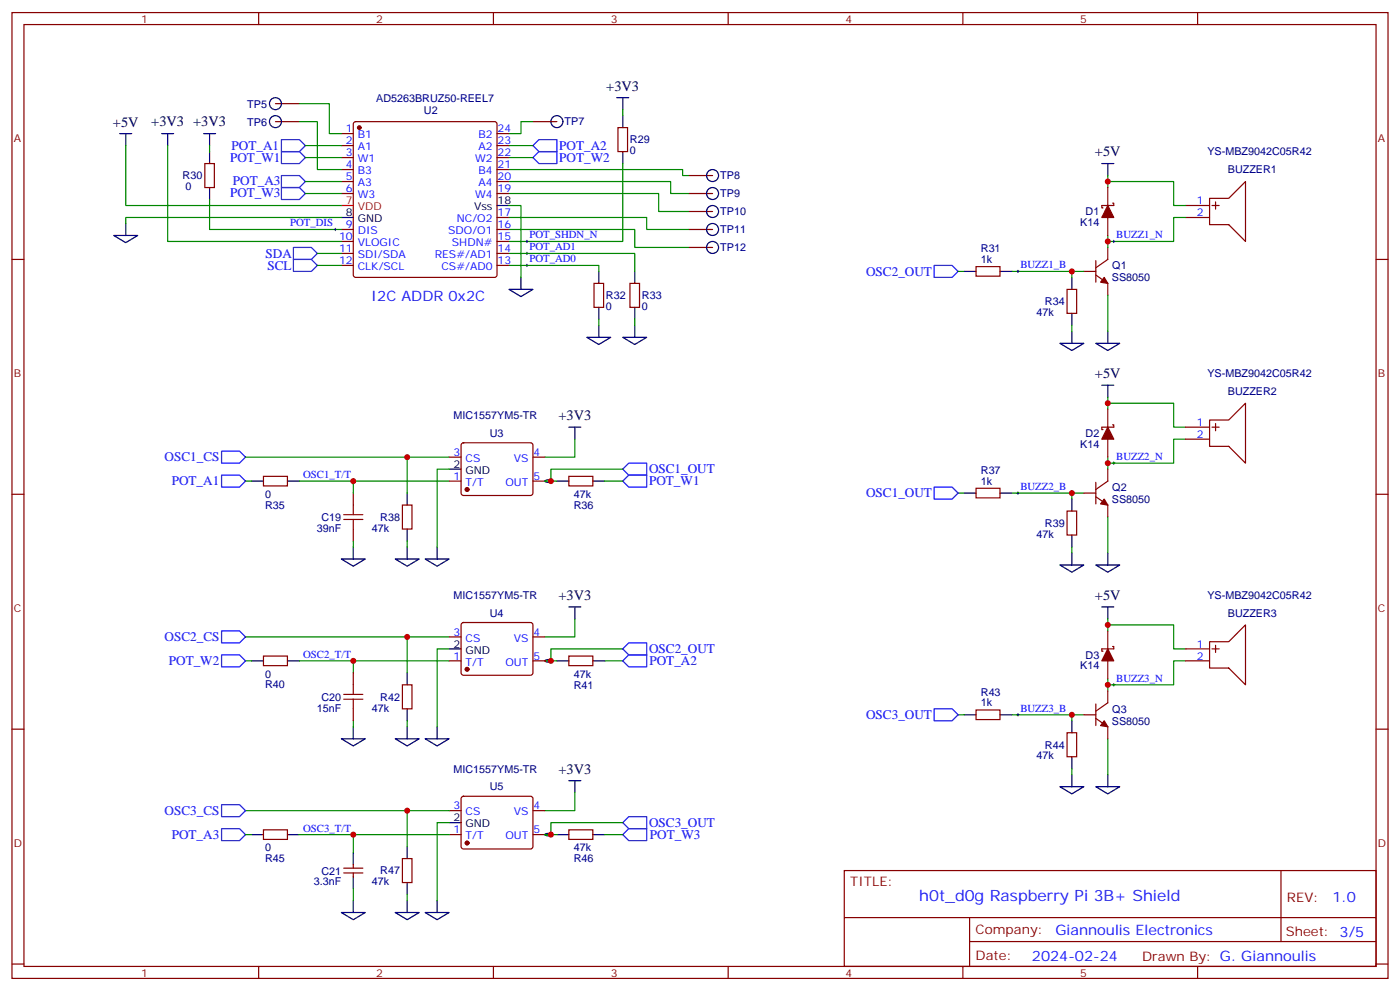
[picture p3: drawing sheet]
<svg xmlns="http://www.w3.org/2000/svg" width="412mm" height="292mm" viewBox="0 0 412 292" stroke-linecap="round" stroke-linejoin="round" font-family="sans-serif">
<g fill="none" stroke="#870000" stroke-width=".35">
<path d="M3.5 3.7h405.4v284.3h-405.4zM7.1 7.2h398.2v277.3h-398.2zM76.2 3.7v3.5M145.3 3.7v3.5M214.5 3.7v3.5M283.6 3.7v3.5M352.8 3.7v3.5M81.1 35.8h7.1M81.1 30.5h7.1M100.5 39.3h3.6M104.3 36l.5-.2h40.9l.5 .2 .2 .5v44.5l-.2 .5-.5 .2h-40.9l-.5-.3-.2-.4v-44.5zM146.4 39.3h3.5"/>
<path d="M157 35.8h7M182 37.6h2.9v7h-2.9zM60.3 48.2h2.8v7h-2.8zM100.5 42.9h3.6M100.5 46.4h3.6M100.5 49.9h3.6M100.5 53.4h3.6M100.5 57h3.6M146.4 42.9h3.5M146.4 46.4h3.5M146.4 49.9h3.5M146.4 53.4h3.5"/>
<path d="M146.4 57h3.5M202.8 57h7.1M202.8 51.7h7.1M326.3 55.2v5.3M327.7 59.8h.4v.7h-3.5v.7h.3M356.3 58.4h5.6l5-5v17.7l-5-5h-5.6zM358.1 59.4v2.2M3.5 76.4h3.6M100.5 67.6h3.6M100.5 71.1h3.6M100.5 74.6h3.6M100.5 78.1h3.6"/>
<path d="M146.4 67.6h3.5M146.4 71.1h3.5M146.4 74.6h3.5M146.4 78.1h3.5M146.4 64h3.5M202.8 67.6h7.1M202.8 62.3h7.1M202.8 72.8h7.1M287.5 78.5h7.1v2.8h-7.1zM319.3 79.9h3.5M322.8 76.7v6.4M326.3 64v5.3"/>
<path d="M326.3 72.8v3.6l-3.5 2.4M349.2 64h7.1M349.2 60.5h7.1M357 60.5h2.1M405.3 76.4h3.6M175 83.4h2.8v7.1h-2.8zM185.6 83.4h2.8v7.1h-2.8zM314.3 85.2h2.8v7.1h-2.8zM322.8 81l3.5 2.4v3.6M132.3 134.6h3.5M136.1 130.6l.4-.2h19.8l.5 .2 .2 .5-.1 14.3-.6 .5-20-.1-.5-.6v-14.1zM157 134.6h3.5"/>
<path d="M326.3 120.5v5.3M326.3 129.3v5.3M326.3 138.1v3.5l-3.5 2.5M327.7 125.1h.4v.7h-3.5v.7h.3M349.2 125.8h7.1M349.2 129.3h7.1M356.3 123.6h5.6l5-4.9v17.6l-5-4.9h-5.6zM357 125.8h2.1M358.1 124.7v2.1M3.5 145.5h3.6M77.6 140.2h7.1v2.9h-7.1zM104.1 145.2v3.5"/>
<path d="M104.1 155.8v3.5M118.5 148.7h2.9v7.1h-2.9zM132.3 141.6h3.5M157 141.6h3.5M167.6 140.2h7v2.9h-7zM287.5 143.8h7.1v2.8h-7.1zM314.3 150.5h2.8v7h-2.8zM319.3 145.2h3.5M322.8 146.2l3.5 2.5v3.5M322.8 142v6.3M405.3 145.5h3.6M77.6 193.1h7.1v2.9h-7.1z"/>
<path d="M104.1 198.1v3.5M132.3 194.6h3.5M132.3 187.5h3.5M136.1 183.5l.4-.2h19.8l.5 .2 .2 .5-.1 14.4-.6 .4-20-.1-.5-.6v-14.1zM157 194.6h3.5M157 187.5h3.5M167.6 193.1h7v2.9h-7zM326.3 185.7v5.3M326.3 194.6v5.2M327.7 190.3h.4v.7h-3.5v.7h.3M349.2 194.6h7.1M349.2 191h7.1"/>
<path d="M356.3 188.9h5.6l5-4.9v17.6l-5-4.9h-5.6zM357 191h2.1M358.1 190v2.1M3.5 214.7h3.6M104.1 208.7v3.5M118.5 201.6h2.9v7.1h-2.9zM287.5 209h7.1v2.8h-7.1zM314.3 215.7h2.8v7.1h-2.8zM319.3 210.4h3.5M322.8 211.5l3.5 2.5v3.5M322.8 207.3v6.3M326.3 203.4v3.5l-3.5 2.5"/>
<path d="M405.3 214.7h3.6M132.3 238.7h3.5M136.1 234.6l.4-.2h19.8l.5 .2 .2 .5-.1 14.4-.6 .4h-20l-.5-.7v-14.1zM157 238.7h3.5M77.6 244.3h7.1v2.8h-7.1zM101.2 257h5.7M101.2 255.6h5.7M104.1 254.5v1.1M104.1 257v1.1M118.5 252.8h2.9v7h-2.9zM132.3 245.7h3.5M157 245.7h3.5"/>
<path d="M167.6 244.3h7v2.8h-7zM248.7 256.3h156.6v28.2h-156.6zM377.3 256.3v20.9M248.7 270.1h156.5M285.6 277.2h119.6M285.6 270.1v14.2M3.5 283.8h3.6M76.2 284.5v3.5M145.3 284.5v3.5M214.5 284.5v3.5M283.6 284.5v3.5M352.8 284.5v3.5"/>
<path d="M405.3 283.8h3.6"/>
</g>
<g fill="#870000" stroke="#870000" stroke-width=".35">
<path d="M325.3 81.7l1 1.7-2.1-.3z"/>
<path d="M325.3 146.9l1 1.8-2.1-.4z"/>
<path d="M325.3 212.2l1 1.8-2.1-.4z"/>
<path d="M326.3 60.5l1.8 3.5h-3.5z"/>
<path d="M326.3 125.8l1.8 3.5h-3.5z"/>
<path d="M326.3 191l1.8 3.6h-3.5z"/>
<circle cx="105.8" cy="37.6" r=".53"/>
<circle cx="137.6" cy="144.1" r=".53"/>
<circle cx="137.6" cy="197" r=".53"/>
<circle cx="137.6" cy="248.2" r=".53"/>
</g>
<path d="M100.5 60.5h3.6" fill="none" stroke="#f00" stroke-width=".35"/>
<g fill="none" stroke="#000" stroke-width=".35">
<path d="M35.3 39.3h3.5M37 39.3v3.6M47.6 39.3h3.6M49.4 39.3v3.6M60 39.3h3.5M61.7 39.3v3.6M181.7 28.8h3.5M183.4 28.8v3.5M183.4 34v3.6M61.7 44.6v3.6M61.7 55.2v3.5M183.4 44.6v3.6"/>
<path d="M324.6 48.2h3.5M326.3 48.2v3.5M33.5 69.3h7.1l-3.6 2.1zM37 65.8v3.5M100.5 64h3.6M146.4 60.5h3.5M176.4 79.9v3.5M187 79.9v3.5M284 79.9h3.5M294.6 79.9h3.5M149.9 85.2h7.1l-3.5 2.1zM153.5 81.7v3.5"/>
<path d="M172.9 99.3h7l-3.5 2.1zM176.4 90.5v3.5M176.4 95.8v3.5M183.4 99.3h7.1l-3.5 2.1zM187 90.5v3.5M187 95.8v3.5M315.7 81.7v3.5M315.7 92.3v3.5M315.7 97.5v3.6M326.3 97.5v3.6M312.2 101.1h7.1l-3.6 2.1zM322.8 101.1h7l-3.5 2.1z"/>
<path d="M324.6 113.4h3.5M326.3 113.4v3.5M132.3 138.1h3.5M167.6 125.8h3.5M169.3 125.8v3.5M74.1 141.6h3.5M84.7 141.6h3.5M119.9 145.2v3.5M119.9 155.8v3.5M160.6 141.5l.8-.2 .9 .3a1.28 1.28 0 0 1-1.8 0zM164 141.6h3.6M174.6 141.6h3.6"/>
<path d="M284 145.2h3.5M294.6 145.2h3.5M315.7 146.9v3.6M315.7 157.5v3.5M100.5 164.6h7.1l-3.5 2.1zM104.1 161v3.6M116.4 164.6h7.1l-3.6 2.1zM119.9 161v3.6M125.2 164.6h7.1l-3.5 2.1zM128.8 161v3.6M167.6 178.7h3.5M169.3 178.7v3.5"/>
<path d="M312.2 166.3h7.1l-3.6 2.2zM315.7 162.8v3.5M322.8 166.3h7l-3.5 2.2zM324.6 178.7h3.5M326.3 162.8v3.5M326.3 178.7v3.5M74.1 194.6h3.5M84.7 194.6h3.5M119.9 198.1v3.5M132.3 191h3.5M160.6 194.4l.8-.2 .9 .4a1.28 1.28 0 0 1-1.8 0zM164 194.6h3.6"/>
<path d="M174.6 194.6h3.6M100.5 217.5h7.1l-3.5 2.1zM104.1 214v3.5M116.4 217.5h7.1l-3.6 2.1zM119.9 208.7v3.5M119.9 214v3.5M125.2 217.5h7.1l-3.5 2.1zM128.8 214v3.5M284 210.4h3.5M294.6 210.4h3.5M315.7 212.2v3.5M167.6 229.8h3.5"/>
<path d="M169.3 229.8v3.6M312.2 231.6h7.1l-3.6 2.1zM315.7 222.8v3.5M315.7 228.1v3.5M322.8 231.6h7l-3.5 2.1zM326.3 228.1v3.5M74.1 245.7h3.5M84.7 245.7h3.5M104.1 251v3.5M104.1 258.1v3.5M119.9 249.2v3.6M119.9 259.8v3.5"/>
<path d="M132.3 242.2h3.5M160.6 245.6l.8-.2 .9 .3a1.28 1.28 0 0 1-1.8 0zM164 245.7h3.6M174.6 245.7h3.6M100.5 268.6h7.1l-3.5 2.2zM104.1 265.1v3.5M116.4 268.6h7.1l-3.6 2.2zM119.9 265.1v3.5M125.2 268.6h7.1l-3.5 2.2zM128.8 265.1v3.5"/>
<circle cx="81.1" cy="30.5" r="1.76"/>
<circle cx="81.1" cy="35.8" r="1.76"/>
<circle cx="164" cy="35.8" r="1.76"/>
<circle cx="209.9" cy="51.7" r="1.76"/>
<circle cx="209.9" cy="57" r="1.76"/>
<circle cx="209.9" cy="67.6" r="1.76"/>
<circle cx="209.9" cy="62.3" r="1.76"/>
<circle cx="209.9" cy="72.8" r="1.76"/>
</g>
<g fill="none" stroke="#008700" stroke-width=".35">
<path d="M88.2 35.8h5.3v14.1h7M88.2 30.5h8.8v8.8h3.5M157 35.8h-3.5v3.5h-3.6M183.4 32.3v1.7M37 42.9v17.6h63.5M49.4 42.9v28.2h51.1M61.7 58.7v8.9h38.8M61.7 42.9v1.7M90 46.4h10.5M90 42.9h10.5M90 53.4h10.5M90 57h10.5"/>
<path d="M149.9 57h44.1v5.3h8.8M149.9 53.4h47.7v3.6h5.2M149.9 49.9h51.2v1.8h1.7M149.9 46.4h7.1M149.9 42.9h7.1M183.4 48.2v22.9h-33.5M326.3 53.4h19.4v7.1h3.5M326.3 51.7v3.5M93.5 74.6h7M93.5 78.1h7M100.5 64h-63.5v1.8M149.9 78.1h26.5v1.8"/>
<path d="M149.9 74.6h37.1v5.3M149.9 60.5h3.6v21.2M149.9 64h40.6v3.6h12.3M149.9 67.6h37.1v5.2h15.8M282.2 79.9h1.8M298.1 79.9h17.6M319.3 79.9h-3.6v1.8M326.3 71.1v1.7M349.2 64h-3.5v7.1h-19.4v-1.8M176.4 94v1.8M187 94v1.8M315.7 95.8v1.7"/>
<path d="M326.3 87v10.5M326.3 118.7h19.4v7.1h3.5M326.3 116.9v3.6M72.3 134.6h47.6M132.3 138.1h-3.5v22.9M132.3 134.6h-12.4v10.6M169.3 129.3v5.3h-8.8M183.4 138.1h-21.1v3.5M326.3 136.3v1.8M349.2 129.3h-3.5v7h-19.4v-1.7M72.3 141.6h1.8M88.2 141.6h44.1"/>
<path d="M104.1 141.6v3.6M104.1 159.3v1.7M119.9 159.3v1.7M160.5 141.6h3.5M178.2 141.6h5.2M282.2 145.2h1.8M298.1 145.2h17.6M319.3 145.2h-3.6v1.7M326.3 152.2v10.6M315.7 161v1.8M72.3 194.6h1.8M72.3 187.5h47.6"/>
<path d="M88.2 194.6h44.1M104.1 194.6v3.5M132.3 187.5h-12.4v10.6M132.3 191h-3.5v23M160.5 194.6h3.5M169.3 182.2v5.3h-8.8M178.2 194.6h5.2M183.4 191h-21.1v3.6M326.3 184h19.4v7h3.5M326.3 182.2v3.5M349.2 194.6h-3.5v7h-19.4v-1.8M104.1 212.2v1.8"/>
<path d="M119.9 212.2v1.8M282.2 210.4h1.8M298.1 210.4h17.6M319.3 210.4h-3.6v1.8M326.3 201.6v1.8M326.3 217.5v10.6M72.3 238.7h47.6M132.3 238.7h-12.4v10.5M169.3 233.4v5.3h-8.8M315.7 226.3v1.8M72.3 245.7h1.8M88.2 245.7h44.1"/>
<path d="M104.1 245.7v5.3M132.3 242.2h-3.5v22.9M160.5 245.7h3.5M178.2 245.7h5.2M183.4 242.2h-21.1v3.5M104.1 261.6v3.5M119.9 263.3v1.8"/>
</g>
<g fill="none" stroke="#00f" stroke-width=".35">
<path d="M82.9 44.6h5.3l1.8 1.8-1.8 1.8h-5.3zM82.9 41.1h5.3l1.8 1.8-1.8 1.7h-5.3zM82.9 51.7h5.3l1.8 1.7-1.8 1.8h-5.3zM82.9 55.2h5.3l1.8 1.8-1.8 1.7h-5.3zM157 42.9l1.7-1.8h5.3v3.5h-5.3zM157 46.4l1.7-1.8h5.3v3.6h-5.3zM86.4 72.8h5.3l1.8 1.8-1.8 1.8h-5.3zM86.4 76.4h5.3l1.8 1.7-1.8 1.8h-5.3zM275.2 78.1h5.3l1.7 1.8-1.7 1.8h-5.3zM65.3 139.9h5.3l1.7 1.7-1.7 1.8h-5.3zM65.3 132.8h5.3l1.7 1.8-1.7 1.7h-5.3zM183.4 138.1l1.8-1.8h5.3v3.6h-5.3z"/>
<path d="M183.4 141.6l1.8-1.7h5.3v3.5h-5.3zM275.2 143.4h5.3l1.7 1.8-1.7 1.7h-5.3zM65.3 192.8h5.3l1.7 1.8-1.7 1.7h-5.3zM65.3 185.7h5.3l1.7 1.8-1.7 1.8h-5.3zM183.4 194.6l1.8-1.8h5.3v3.5h-5.3zM183.4 191l1.8-1.7h5.3v3.5h-5.3zM275.2 208.7h5.3l1.7 1.7-1.7 1.8h-5.3zM65.3 236.9h5.3l1.7 1.8-1.7 1.7h-5.3zM65.3 243.9h5.3l1.7 1.8-1.7 1.8h-5.3zM183.4 242.2l1.8-1.8h5.3v3.5h-5.3zM183.4 245.7l1.8-1.8h5.3v3.6h-5.3z"/>
</g>
<g fill="none" stroke="#000" stroke-width=".29">
<path d="M98.4 67.6h.7M98.8 67.2v.7M154.9 78.1h.7M154.9 74.6h.7M154.9 71.1h.7M155.2 70.7v.7M155.2 74.3v.7M155.2 77.8v.7M299.5 79.9h.7M299.9 79.6v.7M327.7 71.1h.7M328.1 70.7v.7"/>
<path d="M327.7 136.3h.7M328.1 136v.7M103.7 141.6h.7M104.1 141.3v.7M299.5 145.2h.7M299.9 144.8v.7M103.7 194.6h.7M104.1 194.2v.7M299.5 210.4h.7M299.9 210.1v.7M327.7 201.6h.7M328.1 201.3v.7"/>
<path d="M103.7 245.7h.7M104.1 245.4v.7"/>
</g>
<path d="M101.2 152.9h5.7M101.2 151.5h5.7M104.1 148.7v2.8M104.1 152.9v2.9M101.2 205.8h5.7M101.2 204.4h5.7M104.1 201.6v2.8M104.1 205.8v2.9" fill="none" stroke="#a10000" stroke-width=".35"/>
<g fill="#c00">
<circle cx="162.3" cy="141.6" r=".88"/>
<circle cx="104.1" cy="141.6" r=".88"/>
<circle cx="104.1" cy="194.6" r=".88"/>
<circle cx="162.3" cy="194.6" r=".88"/>
<circle cx="119.9" cy="134.6" r=".88"/>
<circle cx="119.9" cy="187.5" r=".88"/>
<circle cx="119.9" cy="238.7" r=".88"/>
<circle cx="162.3" cy="245.7" r=".88"/>
<circle cx="104.1" cy="245.7" r=".88"/>
<circle cx="326.3" cy="53.4" r=".88"/>
<circle cx="326.3" cy="71.1" r=".88"/>
<circle cx="315.7" cy="79.9" r=".88"/>
<circle cx="315.7" cy="145.2" r=".88"/>
<circle cx="326.3" cy="136.3" r=".88"/>
<circle cx="326.3" cy="118.7" r=".88"/>
<circle cx="315.7" cy="210.4" r=".88"/>
<circle cx="326.3" cy="201.6" r=".88"/>
<circle cx="326.3" cy="184" r=".88"/>
</g>
<text font-size="4.6" fill="#00f" x="270.8" y="265.3">h0t_d0g Raspberry Pi 3B+ Shield</text>
<g font-size="4.2">
<text x="178.6" y="26.7">+3V3</text>
<text x="33.3" y="37.2">+5V</text>
<text x="44.5" y="37.2">+3V3 +3V3</text>
<text x="322.5" y="46.1">+5V</text>
<text x="322.5" y="111.3">+5V</text>
<text x="164.5" y="123.7">+3V3</text>
<text x="164.5" y="176.6">+3V3</text>
<text x="322.5" y="176.6">+5V</text>
<text x="164.5" y="227.7">+3V3</text>
</g>
<g font-size="4.2" fill="#00f">
<text x="109.4" y="88.7">I2C ADDR 0x2C</text>
<text x="392.5" y="265.6">1.0</text>
<text x="310.9" y="275.1">Giannoulis Electronics</text>
<text x="304" y="282.9">2024-02-24</text>
</g>
<g font-size="3.9" fill="#00f">
<text x="67.8" y="47.7">POT_W1</text>
<text x="68.2" y="44.1">POT_A1</text>
<text x="164.7" y="47.6">POT_W2</text>
<text x="164.8" y="44.2">POT_A2</text>
<text x="67.8" y="58">POT_W3</text>
<text x="68.6" y="54.5">POT_A3</text>
<text x="78.2" y="75.9">SDA</text>
<text x="78.8" y="79.4">SCL</text>
<text x="255.1" y="81.1">OSC2_OUT</text>
<text x="48.5" y="135.8">OSC1_CS</text>
<text x="50.6" y="142.9">POT_A1</text>
<text x="191.2" y="139.4">OSC1_OUT</text>
<text x="191.2" y="142.8">POT_W1</text>
<text x="255.1" y="146.4">OSC1_OUT</text>
<text x="48.5" y="188.8">OSC2_CS</text>
<text x="49.7" y="195.8">POT_W2</text>
<text x="191.2" y="192.3">OSC2_OUT</text>
<text x="191.3" y="195.9">POT_A2</text>
<text x="255.1" y="211.6">OSC3_OUT</text>
<text x="48.5" y="239.9">OSC3_CS</text>
<text x="191.2" y="243.5">OSC3_OUT</text>
<text x="50.6" y="246.9">POT_A3</text>
<text x="191.5" y="247">POT_W3</text>
</g>
<g font-size="3.9" fill="#800">
<text x="250.5" y="260.9">TITLE:</text>
<text x="379.1" y="265.6">REV:</text>
<text x="287.4" y="275.1">Company:</text>
<text x="378.7" y="275.7">Sheet: 3/5</text>
<text x="287.4" y="282.8">Date:</text>
<text x="336.4" y="282.8">Draw</text>
<text x="346.6" y="282.8">n By: G. Giannoulis</text>
</g>
<g font-size="3.2" fill="#800">
<text x="41.6" y="6.7">1</text>
<text x="110.8" y="6.7">2</text>
<text x="179.9" y="6.7">3</text>
<text x="249.1" y="6.7">4</text>
<text x="318.2" y="6.7">5</text>
<text x="4.1" y="41.8">A</text>
<text x="405.9" y="41.8">A</text>
<text x="4.1" y="110.9">B</text>
<text x="405.9" y="110.9">B</text>
<text x="4.1" y="180.1">C</text>
<text x="405.9" y="180.1">C</text>
<text x="4.1" y="249.2">D</text>
<text x="405.9" y="249.2">D</text>
<text x="41.6" y="287.5">1</text>
<text x="110.8" y="287.5">2</text>
<text x="179.9" y="287.5">3</text>
<text x="249.1" y="287.5">4</text>
<text x="318.2" y="287.5">5</text>
</g>
<g font-size="3.2" fill="#000080">
<text x="110.8" y="29.9">AD5263BRUZ50-REEL7</text>
<text x="72.8" y="31.7">TP5</text>
<text x="124.9" y="33.5">U2</text>
<text x="72.8" y="36.9">TP6</text>
<text x="166.3" y="36.9">TP7</text>
<text x="185.6" y="45.4">0</text>
<text x="185.6" y="42.2">R29</text>
<text x="355.7" y="45.7">YS-MBZ9042C05R42</text>
<text x="53.8" y="52.8">R30</text>
<text x="212.2" y="52.8">TP8</text>
<text x="361.7" y="51">BUZZER1</text>
<text x="54.7" y="56">0</text>
<text x="212.2" y="58.1">TP9</text>
<text x="212.2" y="63.4">TP10</text>
<text x="319.8" y="63.4">D1</text>
<text x="212.2" y="68.7">TP11</text>
<text x="318.2" y="66.6">K14</text>
<text x="212.2" y="74">TP12</text>
<text x="288.9" y="77.4">1k</text>
<text x="288.9" y="74.3">R31</text>
<text x="327.5" y="82.8">SS8050</text>
<text x="327.6" y="79.3">Q1</text>
<text x="178.5" y="88.1">R32</text>
<text x="189.1" y="88.1">R33</text>
<text x="307.8" y="89.8">R34</text>
<text x="178.5" y="91.3">0</text>
<text x="189.1" y="91.3">0</text>
<text x="305.3" y="93">47k</text>
<text x="355.7" y="111">YS-MBZ9042C05R42</text>
<text x="361.7" y="116.3">BUZZER2</text>
<text x="133.6" y="123.4">MIC1557YM5-TR</text>
<text x="144.3" y="128.6">U3</text>
<text x="318.2" y="131.8">K14</text>
<text x="319.8" y="128.7">D2</text>
<text x="288.9" y="142.7">1k</text>
<text x="288.9" y="139.5">R37</text>
<text x="78.1" y="146.6">0</text>
<text x="78.1" y="149.8">R35</text>
<text x="169" y="146.6">47k</text>
<text x="169" y="149.8">R36</text>
<text x="327.5" y="148.1">SS8050</text>
<text x="327.6" y="144.5">Q2</text>
<text x="94.7" y="153.4">C19</text>
<text x="112" y="153.3">R38</text>
<text x="307.8" y="155.1">R39</text>
<text x="93.3" y="156.6">39nF</text>
<text x="109.5" y="156.5">47k</text>
<text x="305.3" y="158.3">47k</text>
<text x="133.6" y="176.3">MIC1557YM5-TR</text>
<text x="355.7" y="176.3">YS-MBZ9042C05R42</text>
<text x="144.3" y="181.6">U4</text>
<text x="361.7" y="181.6">BUZZER3</text>
<text x="318.2" y="197.1">K14</text>
<text x="319.8" y="193.9">D3</text>
<text x="78.1" y="199.5">0</text>
<text x="78.1" y="202.7">R40</text>
<text x="169" y="199.5">47k</text>
<text x="169" y="202.7">R41</text>
<text x="93.3" y="209.5">15nF</text>
<text x="94.7" y="206.3">C20</text>
<text x="109.5" y="209.5">47k</text>
<text x="112" y="206.3">R42</text>
<text x="288.9" y="208">1k</text>
<text x="288.9" y="204.8">R43</text>
<text x="327.6" y="209.8">Q3</text>
<text x="327.5" y="213.3">SS8050</text>
<text x="307.8" y="220.4">R44</text>
<text x="133.6" y="227.4">MIC1557YM5-TR</text>
<text x="305.3" y="223.6">47k</text>
<text x="144.3" y="232.7">U5</text>
<text x="78.1" y="250.6">0</text>
<text x="169" y="250.6">47k</text>
<text x="78.1" y="253.8">R45</text>
<text x="94.7" y="257.5">C21</text>
<text x="112" y="257.4">R47</text>
<text x="169" y="253.9">R46</text>
<text x="92.4" y="260.6">3.3nF</text>
<text x="109.5" y="260.6">47k</text>
</g>
<g font-size="3.2" fill="#00f">
<text x="101.9" y="39">1</text>
<text x="105.4" y="40.7">B1</text>
<text x="140.9" y="40.7">B2</text>
<text x="146.6" y="39">24</text>
<text x="101.9" y="42.5">2</text>
<text x="101.9" y="46">3</text>
<text x="105.4" y="44.3">A1</text>
<text x="105.4" y="47.8">W1</text>
<text x="139.9" y="47.8">W2</text>
<text x="140.9" y="44.3">A2</text>
<text x="146.6" y="46">22</text>
<text x="146.6" y="42.5">23</text>
<text x="101.9" y="49.6">4</text>
<text x="101.9" y="53.1">5</text>
<text x="105.4" y="51.3">B3</text>
<text x="140.9" y="51.3">B4</text>
<text x="146.6" y="53.1">20</text>
<text x="146.6" y="49.6">21</text>
<text x="101.9" y="56.6">6</text>
<text x="105.4" y="54.9">A3</text>
<text x="105.4" y="58.4">W3</text>
<text x="139.9" y="58.4">W4</text>
<text x="140.9" y="54.9">A4</text>
<text x="146.6" y="56.6">19</text>
<text x="134.5" y="65.4">NC/O2</text>
<text x="146.6" y="63.7">17</text>
<text x="352.5" y="63.7">2</text>
<text x="352.5" y="60.1">1</text>
<text x="85.4" y="66.7">POT_DIS</text>
<text x="99.9" y="70.7">10</text>
<text x="101.9" y="67.2">9</text>
<text x="105.4" y="69">DIS</text>
<text x="132" y="69">SDO/O1</text>
<text x="146.6" y="70.7">15</text>
<text x="146.6" y="67.2">16</text>
<text x="155.9" y="70.2">POT_SHDN_N</text>
<text x="328.8" y="70.2">BUZZ1_N</text>
<text x="99.9" y="74.3">11</text>
<text x="99.9" y="77.8">12</text>
<text x="105.4" y="72.5">VLOGIC</text>
<text x="105.4" y="76">SDI/SDA</text>
<text x="128" y="76">RES#/AD1</text>
<text x="133.1" y="72.5">SHDN#</text>
<text x="146.6" y="77.8">13</text>
<text x="146.6" y="74.3">14</text>
<text x="155.9" y="77.3">POT_AD0</text>
<text x="155.9" y="73.7">POT_AD1</text>
<text x="105.4" y="79.6">CLK/SCL</text>
<text x="130" y="79.6">CS#/AD0</text>
<text x="300.6" y="79">BUZZ1_B</text>
<text x="352.5" y="125.4">1</text>
<text x="352.5" y="128.9">2</text>
<text x="133.6" y="134.2">3</text>
<text x="137.1" y="136">CS</text>
<text x="151.3" y="136">VS</text>
<text x="157.2" y="134.2">4</text>
<text x="328.8" y="135.5">BUZZ2_N</text>
<text x="89.3" y="140.8">OSC1_T/T</text>
<text x="133.6" y="141.3">1</text>
<text x="137.1" y="143.1">T/T</text>
<text x="148.9" y="143.1">OUT</text>
<text x="157.2" y="141.3">5</text>
<text x="300.6" y="144.3">BUZZ2_B</text>
<text x="133.6" y="187.1">3</text>
<text x="137.1" y="188.9">CS</text>
<text x="151.3" y="188.9">VS</text>
<text x="157.2" y="187.1">4</text>
<text x="352.5" y="190.7">1</text>
<text x="89.3" y="193.7">OSC2_T/T</text>
<text x="133.6" y="194.2">1</text>
<text x="137.1" y="196">T/T</text>
<text x="148.9" y="196">OUT</text>
<text x="157.2" y="194.2">5</text>
<text x="352.5" y="194.2">2</text>
<text x="328.8" y="200.7">BUZZ3_N</text>
<text x="300.6" y="209.6">BUZZ3_B</text>
<text x="133.6" y="238.3">3</text>
<text x="157.2" y="238.3">4</text>
<text x="89.3" y="244.8">OSC3_T/T</text>
<text x="133.6" y="245.4">1</text>
<text x="137.1" y="240.1">CS</text>
<text x="151.3" y="240.1">VS</text>
<text x="157.2" y="245.4">5</text>
<text x="137.1" y="247.1">T/T</text>
<text x="148.9" y="247.1">OUT</text>
</g>
<g font-size="3.2" fill="#f00">
<text x="101.9" y="60.1">7</text>
<text x="105.4" y="61.9">VDD</text>
</g>
<g font-size="3.2">
<text x="101.9" y="63.7">8</text>
<text x="105.4" y="65.4">GND</text>
<text x="139.6" y="61.9">Vss</text>
<text x="146.6" y="60.1">18</text>
<text x="133.6" y="137.8">2</text>
<text x="137.1" y="139.5">GND</text>
<text x="133.6" y="190.7">2</text>
<text x="137.1" y="192.4">GND</text>
<text x="133.6" y="241.8">2</text>
<text x="137.1" y="243.6">GND</text>
</g>
</svg>
